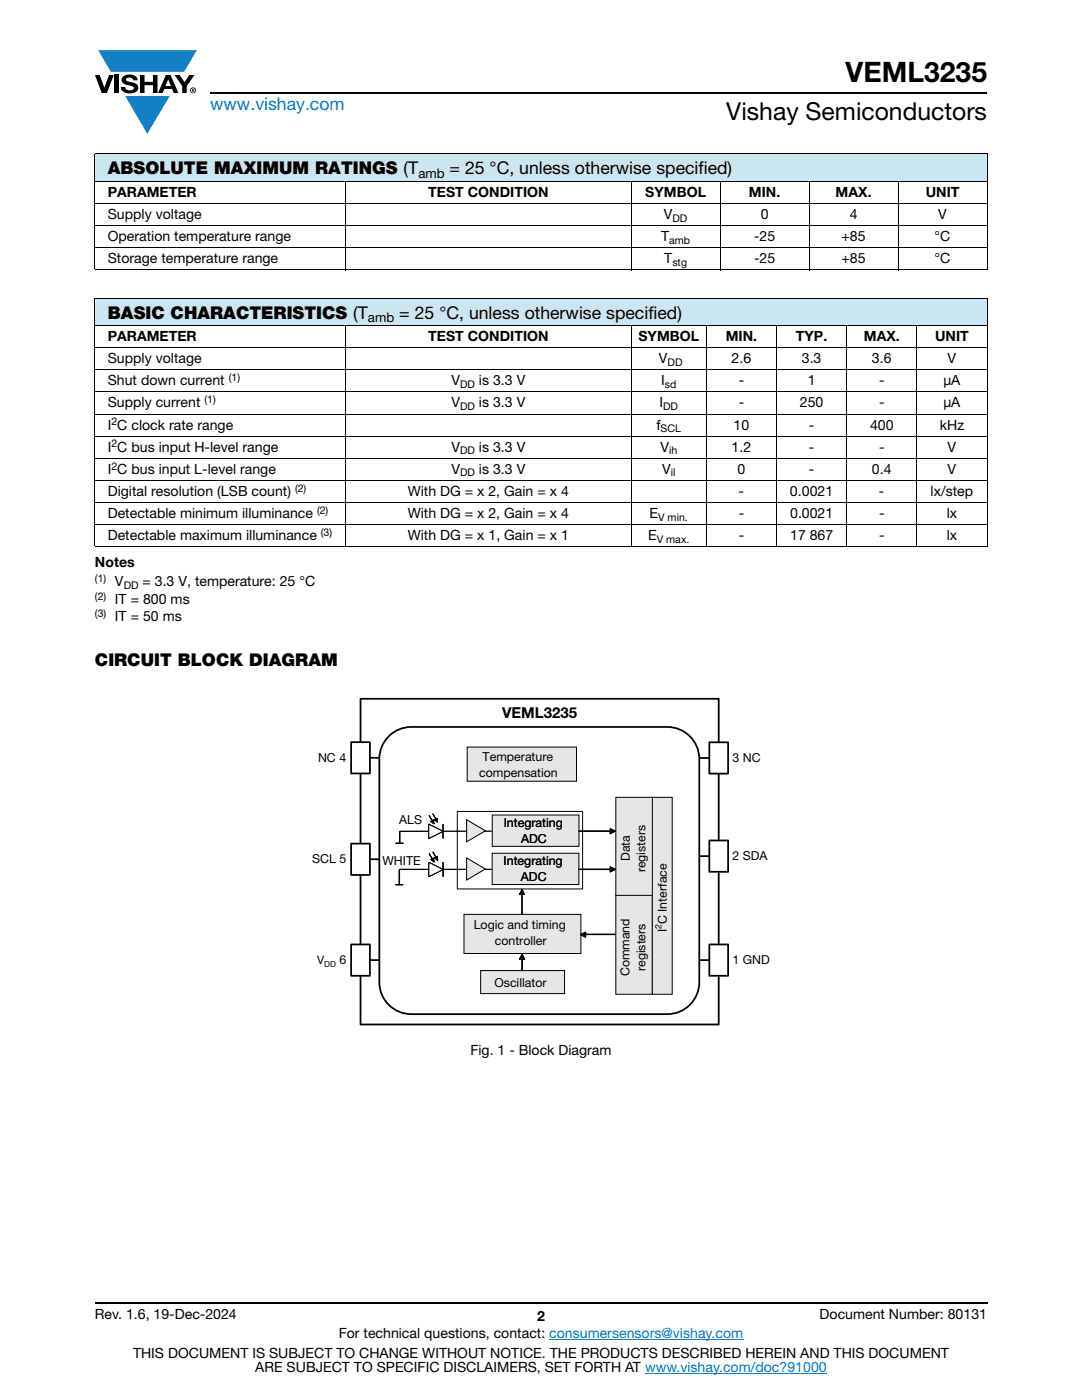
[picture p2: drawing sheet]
<svg xmlns="http://www.w3.org/2000/svg" width="216mm" height="279mm" viewBox="0 0 216 279" stroke-linecap="round" stroke-linejoin="round" font-family="sans-serif">
<g fill="#147fc3">
<path d="M19.6 10h19.7l-2.6 4.3h-1.1h-13.5z"/>
<path d="M25 19.2h8.9l-4.5 7.5z"/>
</g>
<g fill="#000">
<path d="M18.9 15h1l.9 2.5 1-2.5h.9l-1.4 3.6h-1zM22.9 15h.9v3.6h-.9zM24.6 15.3a2.1 2.1 0 0 1 2.8 .3l.1 .4h-.9a.79 .79 0 0 0-.7-.5 .79 .79 0 0 0-.8 .4l.3 .3 1 .2a1.08 1.08 0 0 1 1.2 1 1.08 1.08 0 0 1-1.1 1.2 1.73 1.73 0 0 1-2.4-1.2h.9a.96 .96 0 0 0 .8 .6 .96 .96 0 0 0 .9-.4 1.31 1.31 0 0 0-1.2-.6 1.03 1.03 0 0 1-1.1-.6 1.03 1.03 0 0 1 .2-1.1zM27.9 15h.9v1.3h1.7v-1.3h.9v3.6h-.9v-1.6h-1.7v1.6h-.9zM34.8 15h1.1l.9 1.4 1-1.4h1l-1.5 2.2v1.4h-.9v-1.4z"/>
<path d="M33.6 15.9l.5 1.3h-1.1zM33.1 15l-1.6 3.6h1l.3-.8h1.5l.3 .8h1l-1.6-3.6z"/>
<path d="M38.4 17.8h.2v.2h-.2zM38.3 17.7v.7h.1v-.3l.4 .3-.2-.3 .2-.2-.1-.2z"/>
<path d="M38.1 18a.46 .46 0 0 1 .9 0 .46 .46 0 0 1-.9 0zM37.9 18a.6 .6 0 0 0 1.2 0 .6 .6 0 0 0-1.2 0z"/>
</g>
<path d="M42 18.6h155M18.9 260h178.1" fill="none" stroke="#000" stroke-width=".36"/>
<path d="M109.6 267.3h38.7M128.7 274h36.3" fill="none" stroke="#007ec4" stroke-width=".2"/>
<g fill="#cce5f3">
<path d="M18.9 30.7h178.1v5.5h-178.1z"/>
<path d="M18.9 59.5h178.1v5.5h-178.1z"/>
</g>
<g fill="none" stroke="#000" stroke-width=".2">
<path d="M18.9 30.7h178.1M18.9 36.2h178.1M18.9 30.8v22.9M68.9 36.1v17.8M125.9 36.1v17.8M143.7 36.1v17.8M161.5 36.1v17.8M179.2 36.1v17.8M197 30.8v22.9M18.9 40.6h178.1M18.9 45h178.1M18.9 49.4h178.1"/>
<path d="M18.9 53.8h178.1M18.9 59.5h178.1M18.9 59.6v49.4M197 59.6v49.4M18.9 65h178.1M18.9 69.4h178.1M18.9 73.8h178.1M18.9 78.2h178.1M68.9 64.9v44.3M125.9 64.9v44.3M140.9 64.9v44.3M155 64.9v44.3"/>
<path d="M169 64.9v44.3M182.9 64.9v44.3M18.9 82.6h178.1M18.9 87h178.1M18.9 91.4h178.1M18.9 95.9h178.1M18.9 100.3h178.1M18.9 104.7h178.1M18.9 109.1h178.1"/>
</g>
<path d="M79.7 173.5h18.4M98.1 165.9h-18.3" fill="none" stroke="#000" stroke-width=".26"/>
<path d="M95.9 193.7h16.8v4.6h-16.8z" fill="#e6e6e6"/>
<path d="M95.9 193.7h16.8v4.6h-16.8z" fill="none" stroke="#000" stroke-width=".2"/>
<path d="M92.6 182.5h23.3v7.8h-23.3z" fill="#e6e6e6"/>
<path d="M92.6 182.5h23.3v7.8h-23.3z" fill="none" stroke="#000" stroke-width=".2"/>
<path d="M93.2 149.1h21.8v6.8h-21.8z" fill="#e6e6e6"/>
<path d="M93.2 149.1h21.8v6.8h-21.8z" fill="none" stroke="#000" stroke-width=".2"/>
<path d="M122.9 178.7h7.3v19.7h-7.3z" fill="#e6e6e6"/>
<path d="M122.9 178.7h7.3v19.7h-7.3z" fill="none" stroke="#000" stroke-width=".2"/>
<path d="M130.2 159.1h3.9v39.3h-3.9z" fill="#e6e6e6"/>
<path d="M130.2 159.1h3.9v39.3h-3.9z" fill="none" stroke="#000" stroke-width=".2"/>
<path d="M122.9 159.1h7.3v19.6h-7.3z" fill="#e6e6e6"/>
<path d="M122.9 159.1h7.3v19.6h-7.3z" fill="none" stroke="#000" stroke-width=".2"/>
<path d="M98.2 162.7h17.3v6.2h-17.3z" fill="#e6e6e6"/>
<path d="M98.2 162.7h17.3v6.2h-17.3z" fill="none" stroke="#000" stroke-width=".2"/>
<path d="M93.1 163.6l3.8 2.2-3.8 2.2z" fill="#e6e6e6"/>
<path d="M93.1 163.6l3.8 2.2-3.8 2.2z" fill="none" stroke="#000" stroke-width=".2"/>
<path d="M93.1 171.2l3.8 2.2-3.8 2.2z" fill="#e6e6e6"/>
<path d="M93.1 171.2l3.8 2.2-3.8 2.2z" fill="none" stroke="#000" stroke-width=".2"/>
<path d="M98.2 170.3h17.3v6.2h-17.3z" fill="#e6e6e6"/>
<path d="M88.4 164.5v2.8M98.2 170.3h17.3v6.2h-17.3zM104.2 177.5l.5 1h-1.1zM104.2 190.4l.5 1h-1z" fill="none" stroke="#000" stroke-width=".2"/>
<path d="M71.9 139.5h71.5v65h-71.5z" fill="none" stroke="#000" stroke-width=".35"/>
<path d="M78.9 176.6h1.6M78.9 168.3h1.6M79.7 173.5v3M79.8 165.9v2.4M104.2 178.2v4.4M104.2 190.4v3.4" fill="none" stroke="#000" stroke-width=".26"/>
<path d="M104.2 177.5l.5 1h-1.1zM104.2 190.4l.5 1h-1z" fill="#000"/>
<path d="M85.6 164.5l2.8 1.4-2.8 1.4z" fill="#fff"/>
<path d="M85.6 164.5l2.8 1.4-2.8 1.4zM88.4 164.5v2.8" fill="none" stroke="#000" stroke-width=".2"/>
<path d="M85.6 164.5l2.8 1.4-2.8 1.4z" fill="#fff"/>
<path d="M85.6 164.5l2.8 1.4-2.8 1.4zM85.6 162.8l.7 1.2M86 163.9l.5-.3 .1 .8zM86.4 162.5l.7 1.2M86.7 163.6l.5-.3 .1 .8zM88.4 172.1v2.8M121.8 173l1 .5-1 .5zM121.8 165.4l1 .5-1 .5zM115.8 186.5l1.1-.5v1.1z" fill="none" stroke="#000" stroke-width=".2"/>
<path d="M86 163.9l.5-.3 .1 .8zM86.7 163.6l.5-.3 .1 .8zM121.8 173l1 .5-1 .5zM121.8 165.4l1 .5-1 .5zM115.8 186.5l1.1-.5v1.1z" fill="#000"/>
<path d="M115.4 165.9h7.4M115.8 186.5h7" fill="none" stroke="#000" stroke-width=".26"/>
<path d="M85.6 172.1l2.8 1.4-2.8 1.4z" fill="#fff"/>
<path d="M85.6 172.1l2.8 1.4-2.8 1.4zM88.4 172.1v2.8" fill="none" stroke="#000" stroke-width=".2"/>
<path d="M85.6 172.1l2.8 1.4-2.8 1.4z" fill="#fff"/>
<path d="M85.6 172.1l2.8 1.4-2.8 1.4zM85.7 170.4l.7 1.2M86 171.5l.5-.3 .1 .8zM86.4 170.1l.7 1.2M86.7 171.2l.5-.3 .1 .8zM88.4 164.5v2.8M91.2 161.9h25.1v15.5h-25.1zM104.2 177.5l.5 1h-1.1zM104.2 190.4l.5 1h-1z" fill="none" stroke="#000" stroke-width=".2"/>
<path d="M86 171.5l.5-.3 .1 .8zM86.7 171.2l.5-.3 .1 .8zM104.2 177.5l.5 1h-1.1zM104.2 190.4l.5 1h-1z" fill="#000"/>
<path d="M78.9 176.6h1.6M78.9 168.3h1.6M79.7 173.5v3M79.8 165.9v2.4M104.2 178.2v4.4M115.4 173.5h7.4M104.2 190.4v3.4" fill="none" stroke="#000" stroke-width=".26"/>
<path d="M85.6 164.5l2.8 1.4-2.8 1.4z" fill="#fff"/>
<path d="M85.6 164.5l2.8 1.4-2.8 1.4zM85.6 162.8l.7 1.2M86 163.9l.5-.3 .1 .8zM86.4 162.5l.7 1.2M86.7 163.6l.5-.3 .1 .8zM88.4 172.1v2.8M121.8 173l1 .5-1 .5zM121.8 165.4l1 .5-1 .5zM115.8 186.5l1.1-.5v1.1z" fill="none" stroke="#000" stroke-width=".2"/>
<path d="M86 163.9l.5-.3 .1 .8zM86.7 163.6l.5-.3 .1 .8zM121.8 173l1 .5-1 .5zM121.8 165.4l1 .5-1 .5zM115.8 186.5l1.1-.5v1.1z" fill="#000"/>
<path d="M115.4 165.9h7.4M115.8 186.5h7" fill="none" stroke="#000" stroke-width=".26"/>
<path d="M85.6 172.1l2.8 1.4-2.8 1.4z" fill="#fff"/>
<path d="M85.6 172.1l2.8 1.4-2.8 1.4zM85.7 170.4l.7 1.2M86 171.5l.5-.3 .1 .8zM86.4 170.1l.7 1.2M86.7 171.2l.5-.3 .1 .8z" fill="none" stroke="#000" stroke-width=".2"/>
<path d="M86 171.5l.5-.3 .1 .8zM86.7 171.2l.5-.3 .1 .8z" fill="#000"/>
<path d="M115.4 173.5h7.4" fill="none" stroke="#000" stroke-width=".26"/>
<path d="M73.8 151.2h1.9M77.6 146.9a6.4 6.4 0 0 1 4.5-1.8h51.1a6.4 6.4 0 0 1 6.3 6.4v44.5a6.4 6.4 0 0 1-6.3 6.4h-51.1a6.4 6.4 0 0 1-6.4-6.4v-44.5a6.4 6.4 0 0 1 1.9-4.6zM139.5 151.3h2M73.8 171.5h1.9M139.5 170.9h2M73.8 191.6h1.9M139.5 191.6h2" fill="none" stroke="#000" stroke-width=".35"/>
<path d="M70.1 148.1h3.7v6.3h-3.7z" fill="#fff"/>
<path d="M70.1 148.1h3.7v6.3h-3.7z" fill="none" stroke="#000" stroke-width=".35"/>
<path d="M70.1 188.5h3.7v6.2h-3.7z" fill="#fff"/>
<path d="M70.1 188.5h3.7v6.2h-3.7z" fill="none" stroke="#000" stroke-width=".35"/>
<path d="M141.5 148.1h3.8v6.3h-3.8z" fill="#fff"/>
<path d="M141.5 148.1h3.8v6.3h-3.8z" fill="none" stroke="#000" stroke-width=".35"/>
<path d="M141.5 188.5h3.8v6.2h-3.8z" fill="#fff"/>
<path d="M141.5 188.5h3.8v6.2h-3.8z" fill="none" stroke="#000" stroke-width=".35"/>
<path d="M70.1 168.4h3.7v6.2h-3.7z" fill="#fff"/>
<path d="M70.1 168.4h3.7v6.2h-3.7z" fill="none" stroke="#000" stroke-width=".35"/>
<path d="M141.5 167.7h3.8v6.3h-3.8z" fill="#fff"/>
<path d="M141.5 167.7h3.8v6.3h-3.8z" fill="none" stroke="#000" stroke-width=".35"/>
<text font-size="5.6" x="168.7" y="16.4">VEML3235</text>
<text font-size="4.9" x="144.9" y="24">Vishay Semiconductors</text>
<text font-size="3.5" fill="#007ec4" x="42" y="21.9">www.vishay.com</text>
<g font-size="3.5">
<text x="21.5" y="34.8">ABSOLUTE MAXIMUM RATINGS (T</text>
<text x="89.7" y="34.8">= 25 °C, unless otherwise specified)</text>
<text x="21.5" y="63.6">BASIC CHARACTERISTICS (T</text>
<text x="79.7" y="63.6">= 25 °C, unless otherwise specified)</text>
<text x="18.9" y="132.9">CIRCUIT BLOCK DIAGRAM</text>
</g>
<text font-size="3" x="100.2" y="143.2">VEML3235</text>
<g font-size="2.8">
<text x="21.5" y="39.3">PARAMETER</text>
<text x="85.4" y="39.3">TEST CONDITION</text>
<text x="128.8" y="39.3">SYMBOL</text>
<text x="149.4" y="39.3">MIN.</text>
<text x="166.7" y="39.3">MAX.</text>
<text x="184.7" y="39.3">UNIT</text>
<text x="21.5" y="43.7">Supply voltage</text>
<text x="132.5" y="43.7">V</text>
<text x="151.8" y="43.7">0</text>
<text x="169.5" y="43.7">4</text>
<text x="187.2" y="43.7">V</text>
<text x="21.5" y="48.1">Operation temperature range</text>
<text x="21.5" y="52.6">Storage temperature range</text>
<text x="131.9" y="48.1">T</text>
<text x="132.5" y="52.6">T</text>
<text x="150.5" y="48.1">-25</text>
<text x="150.5" y="52.6">-25</text>
<text x="167.9" y="48.1">+85</text>
<text x="167.9" y="52.6">+85</text>
<text x="186.5" y="48.1">°C</text>
<text x="186.5" y="52.6">°C</text>
<text x="21.5" y="68.1">PARAMETER</text>
<text x="85.4" y="68.1">TEST CONDITION</text>
<text x="127.4" y="68.1">SYMBOL</text>
<text x="144.8" y="68.1">MIN.</text>
<text x="158.8" y="68.1">TYP.</text>
<text x="172.4" y="68.1">MAX.</text>
<text x="186.6" y="68.1">UNIT</text>
<text x="21.5" y="72.5">Supply voltage</text>
<text x="21.5" y="76.9">Shut down current</text>
<text x="90.1" y="76.9">V</text>
<text x="95.6" y="76.9">is 3.3 V</text>
<text x="131.5" y="72.5">V</text>
<text x="131.9" y="76.9">I</text>
<text x="146" y="72.5">2.6</text>
<text x="147.4" y="76.9">-</text>
<text x="160" y="72.5">3.3</text>
<text x="161.2" y="76.9">1</text>
<text x="174" y="72.5">3.6</text>
<text x="175.4" y="76.9">-</text>
<text x="188.3" y="76.9">μA</text>
<text x="189.1" y="72.5">V</text>
<text x="21.5" y="81.3">Supply current</text>
<text x="90.1" y="81.3">V</text>
<text x="95.6" y="81.3">is 3.3 V</text>
<text x="131.6" y="81.3">I</text>
<text x="147.4" y="81.3">-</text>
<text x="159.6" y="81.3">250</text>
<text x="175.4" y="81.3">-</text>
<text x="188.3" y="81.3">μA</text>
<text x="21.5" y="85.7">I C clock rate range</text>
<text x="131" y="85.7">f</text>
<text x="146.4" y="85.7">10</text>
<text x="161.4" y="85.7">-</text>
<text x="173.6" y="85.7">400</text>
<text x="187.5" y="85.7">kHz</text>
<text x="21.5" y="90.1">I C bus input H-level range</text>
<text x="21.5" y="94.6">I C bus input L-level range</text>
<text x="90.1" y="90.1">V</text>
<text x="90.1" y="94.6">V</text>
<text x="95.6" y="90.1">is 3.3 V</text>
<text x="95.6" y="94.6">is 3.3 V</text>
<text x="131.8" y="90.1">V</text>
<text x="132.1" y="94.6">V</text>
<text x="146" y="90.1">1.2</text>
<text x="147.2" y="94.6">0</text>
<text x="161.4" y="94.6">-</text>
<text x="161.4" y="90.1">-</text>
<text x="174" y="94.6">0.4</text>
<text x="175.4" y="90.1">-</text>
<text x="189.1" y="90.1">V</text>
<text x="189.1" y="94.6">V</text>
<text x="21.5" y="99">Digital resolution (LSB count)</text>
<text x="81.4" y="99">With DG = x 2, Gain = x 4</text>
<text x="147.4" y="99">-</text>
<text x="157.6" y="99">0.0021</text>
<text x="175.4" y="99">-</text>
<text x="185.7" y="99">lx/step</text>
<text x="21.5" y="107.8">Detectable maximum illuminance</text>
<text x="21.5" y="103.4">Detectable minimum illuminance</text>
<text x="81.4" y="103.4">With DG = x 2, Gain = x 4</text>
<text x="81.4" y="107.8">With DG = x 1, Gain = x 1</text>
<text x="129.3" y="107.8">E</text>
<text x="129.6" y="103.4">E</text>
<text x="147.4" y="103.4">-</text>
<text x="147.4" y="107.8">-</text>
<text x="157.6" y="103.4">0.0021</text>
<text x="157.6" y="107.8">17 867</text>
<text x="175.4" y="107.8">-</text>
<text x="175.4" y="103.4">-</text>
<text x="188.9" y="107.8">lx</text>
<text x="188.9" y="103.4">lx</text>
<text x="18.9" y="113.1">Notes</text>
<text x="22.9" y="117">V</text>
<text x="28.4" y="117">= 3.3 V, temperature: 25 °C</text>
<text x="22.9" y="120.5">IT = 800 ms</text>
<text x="22.9" y="124">IT = 50 ms</text>
<text x="93.9" y="210.6">Fig. 1 - Block Diagram</text>
<text x="18.9" y="263.3">Rev. 1.6, 19-Dec-2024</text>
<text x="107.2" y="263.6">2</text>
<text x="163.6" y="263.3">Document Number: 80131</text>
<text x="67.6" y="267.1">For technical questions, contact: consumersensors@vishay.com</text>
<text x="26.5" y="271">THIS DOCUMENT IS SUBJECT TO CHANGE WITHOUT NOTICE. THE PRODUCTS DESCRIBED HEREIN AND THIS DOCUMENT</text>
<text x="50.9" y="273.8">ARE SUBJECT TO SPECIFIC DISCLAIMERS, SET FORTH AT www.vishay.com/doc?91000</text>
</g>
<g font-size="2.6">
<text x="83.5" y="35.5">amb</text>
<text x="73.4" y="64.2">amb</text>
</g>
<g font-size="2.5">
<text x="63.5" y="152">NC 4</text>
<text x="95.6" y="155.1">compensation</text>
<text x="96.3" y="152">Temperature</text>
<text x="146.2" y="152.1">3 NC</text>
<text x="79.7" y="164.5">ALS</text>
<text x="100.5" y="165.1">Integrating</text>
<text x="62.3" y="172.3">SCL 5</text>
<text x="76.3" y="172.6">WHITE</text>
<text x="100.5" y="172.7">Integrating</text>
<text x="104" y="168.3">ADC</text>
<text x="125.6" y="171.8" transform="rotate(-90 125.6 171.8)">Data</text>
<text x="146.2" y="171.7">2 SDA</text>
<text x="104" y="175.9">ADC</text>
<text x="128.8" y="174.1" transform="rotate(-90 128.8 174.1)">registers</text>
<text x="94.5" y="185.5">Logic and timing</text>
<text x="98.7" y="188.7">controller</text>
<text x="133.1" y="186.1" transform="rotate(-90 133.1 186.1)">I C Interface</text>
<text x="67.7" y="192.3">6</text>
<text x="98.7" y="196.9">Oscillator</text>
<text x="125.6" y="194.8" transform="rotate(-90 125.6 194.8)">Command</text>
<text x="128.8" y="193.8" transform="rotate(-90 128.8 193.8)">registers</text>
<text x="146.2" y="192.3">1 GND</text>
</g>
<text font-size="2.3" x="63.3" y="192.3">V</text>
<g font-size="2.1">
<text x="134.2" y="44.2">DD</text>
<text x="133.5" y="48.6">amb</text>
<text x="134.2" y="53.1">stg</text>
<text x="45.6" y="76.1">(1)</text>
<text x="91.8" y="77.4">DD</text>
<text x="132.7" y="77.4">sd</text>
<text x="133.2" y="73">DD</text>
<text x="40.8" y="80.5">(1)</text>
<text x="91.8" y="81.8">DD</text>
<text x="132.3" y="81.8">DD</text>
<text x="22.2" y="84.9">2</text>
<text x="22.2" y="89.3">2</text>
<text x="131.8" y="86.3">SCL</text>
<text x="22.2" y="93.7">2</text>
<text x="91.8" y="90.7">DD</text>
<text x="91.8" y="95.1">DD</text>
<text x="133.5" y="90.7">ih</text>
<text x="133.8" y="95.1">il</text>
<text x="58.9" y="98.1">(2)</text>
<text x="63.3" y="102.5">(2)</text>
<text x="64.1" y="106.9">(3)</text>
<text x="131.4" y="103.9">V min.</text>
<text x="131.1" y="108.3">V max.</text>
<text x="18.9" y="116.1">(1)</text>
<text x="18.9" y="119.7">(2)</text>
<text x="24.7" y="117.5">DD</text>
<text x="18.9" y="123.2">(3)</text>
</g>
<text font-size="1.8" x="132" y="185.4" transform="rotate(-90 132 185.4)">2</text>
<text font-size="1.7" x="64.7" y="193">DD</text>
</svg>
